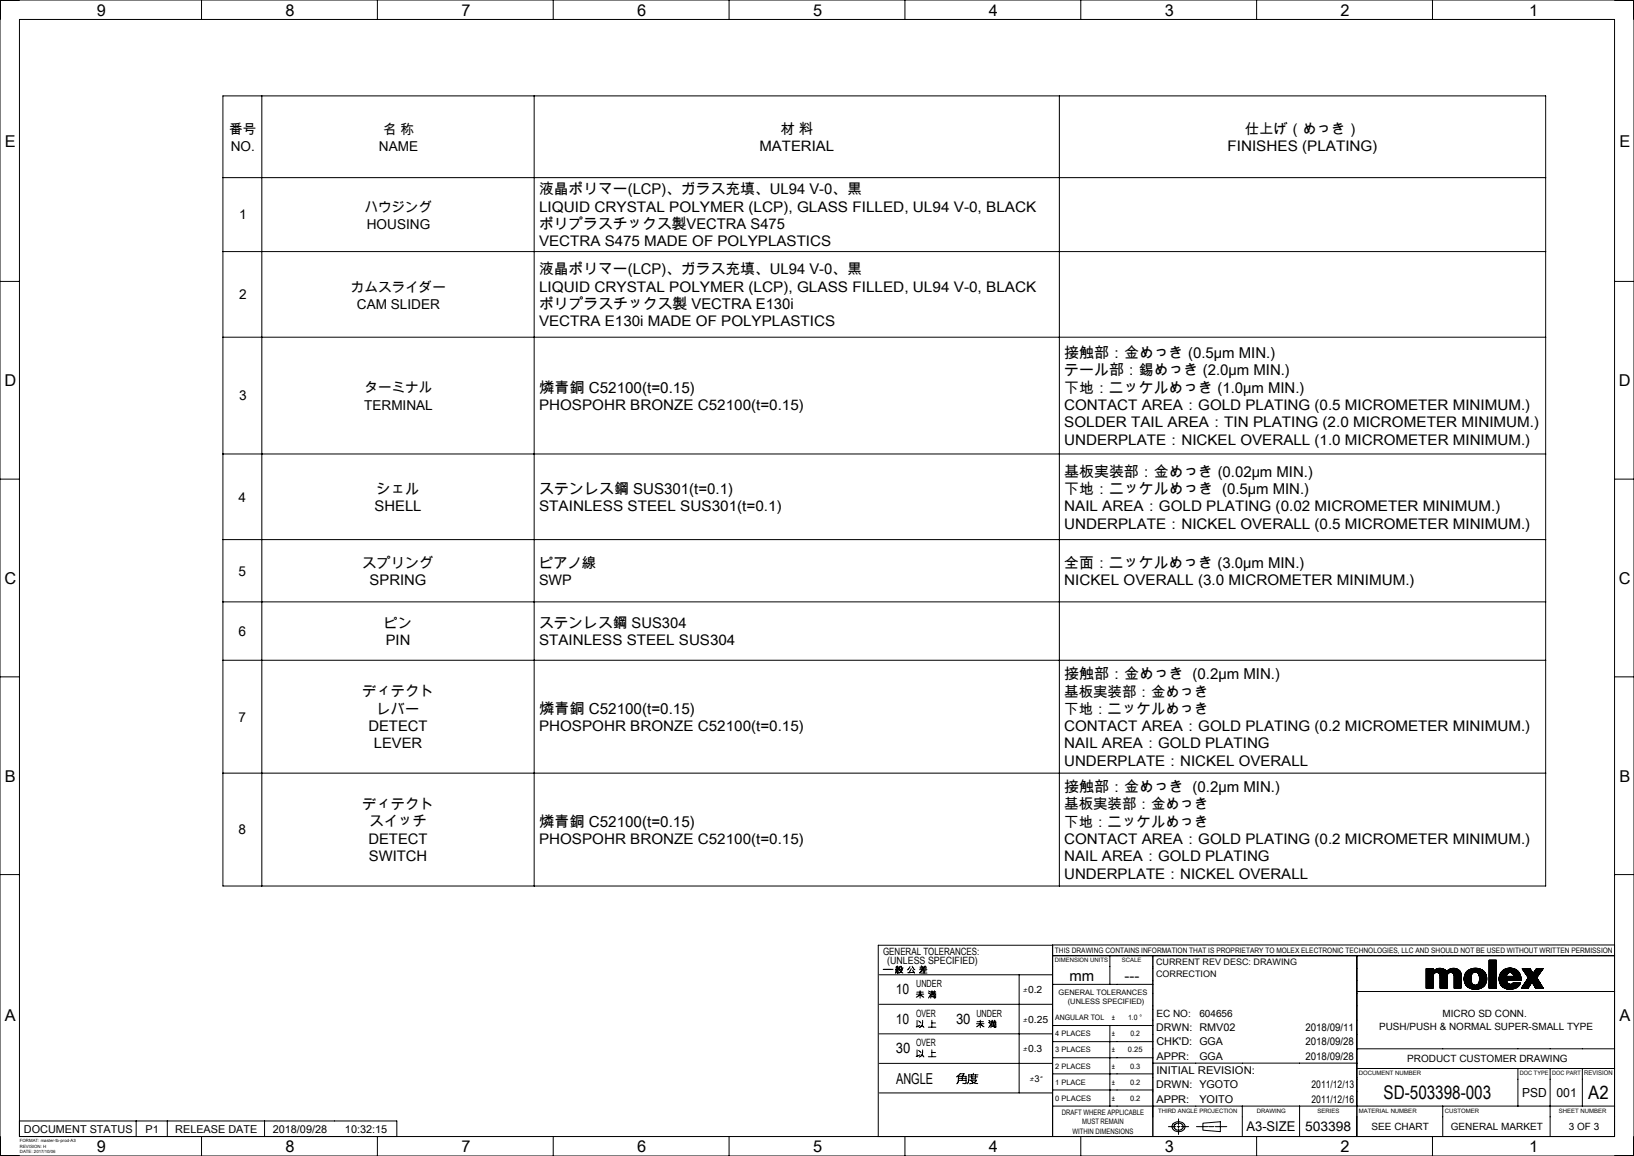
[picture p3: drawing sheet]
<svg xmlns="http://www.w3.org/2000/svg" width="420mm" height="297mm" viewBox="0 0 420 297" stroke-linecap="round" stroke-linejoin="round" font-family="sans-serif">
<g fill="none" stroke="#000" stroke-width=".26">
<path d="M0 0h420v297h-420zM51.8 0v5M97 0v5M142.2 0v5M187.4 0v5M232.6 0v5M277.8 0v5M323 0v5M368.2 0v5M5 5h410v287h-410zM57.3 24.6h340v203h-340zM67.3 24.6v203"/>
<path d="M137.3 24.6v203M272.3 24.6v203M57.3 45.6h340M0 72.3h5M57.3 64.6h340M415 72.3h5M57.3 86.6h340M57.3 116.6h340M0 123.1h5M57.3 138.6h340M415 123.1h5M57.3 154.6h340"/>
<path d="M0 173.9h5M57.3 169.6h340M415 173.9h5M57.3 198.6h340M0 224.7h5M415 224.7h5M226 250.4h44.6M226 258h44.6M227 249.1h2M230.5 249.9h.4v-1.5h-.6l-.1 1.7M230.5 248.6l.2 .4M230.6 249.1l-.4 .1"/>
<path d="M230.6 249.1v.6M230.6 248.1l-.1 .3M231 249l-.4 .1M231.1 249.1h.8l-.2 .4-.6 .5M231.2 249.1l.2 .4 .7 .5M232.1 248.6l-.3 .3-.1-.6h-.4l-.2 .6M233.3 249.9h.3M233.9 248.3l-.7 .9M234.2 248.9l-.6 1M234.5 248.2l.7 1M234.6 249.3l.3 .5M234.9 249.8l.1 .2"/>
<path d="M234.9 249.8l-1.3 .1M235.5 256.2l1-.8 .9 .8M235.5 255.4h1.9M235.7 254.9h1.6M236.3 249.1h2M236.4 248.5h1.8M236.5 254.5v1.9M236.5 248.8h1.6M236.6 250h1.7M236.8 248.1l.3 .4M236.8 249.4h1.3M236.8 249.4l-.5 .6"/>
<path d="M237 249.1l-.2 .3M237.3 248.5v.6M237.5 249.4v.6M237.8 248.1l-.2 .4M238.6 255.1l.4 .2M238.7 254.6l.3 .3M239.1 255.7l-.5 .7M239.2 255.1h1.4M239.2 254.8h1.3M239.5 255.7v.4h.7v-.4M239.6 254.5v.6M239.9 255.1v1"/>
<path d="M240 256.3h.5v-.8h-1.3v.9M240.2 254.5v.6M262 250.4v30.4M270.6 245.5h144.4M270.6 252.9h25.7M270.6 242.9h-44.9v49.1M285.3 245.5v7.4M296.3 245.5v46.5M348.8 254.7h66.2M348.8 245.5v46.5M366.6 248.9h1.8M366.6 250.3l1.4-1.4-1.4 1.4"/>
<path d="M366.6 248.9v5M366.6 248.9h.1M366.7 248.9l-.1 .1M366.8 248.9l-.2 .2M366.9 248.9l-.3 .3M367 248.9l-.4 .4M367.1 248.9l-.5 .5M367.3 248.9l-.7 .7M367.4 248.9l-.8 .8M367.5 248.9l-.9 .9M367.6 248.9l-1 1M367.7 248.9l-1.1 1.1"/>
<path d="M367.8 248.9l-1.2 1.2M367.9 248.9l-1.3 1.3M368.2 248.9l-1.6 1.6M368.3 248.9l-1.7 1.7M368.4 253.5l-.4 .4M368.4 253.4l-.5 .5M368.4 253.3l-.6 .6M368.4 253.2l-.8 .7M368.4 253.1l-.8 .8M368.4 253l-.9 .9M368.4 252.9l-1 1M368.4 252.8l-1.1 1.1"/>
<path d="M368.4 252.7l-1.2 1.2M368.4 252.6l-1.3 1.3M368.4 252.4l-1.5 1.5M368.4 252.3l-1.6 1.6M368.4 252.2l-1.7 1.7M368.4 252.1l-1.8 1.8M368.4 252l-1.8 1.8M368.4 251.9l-1.8 1.9M368.4 251.8l-1.8 1.8M368.4 251.7l-1.8 1.9M368.4 251.7l-1.8 1.8M368.4 251.5l-1.8 1.9"/>
<path d="M368.4 251.5l-1.8 1.8M368.4 251.4l-1.8 1.8M368.4 251.3l-1.8 1.8M368.4 251.2l-1.8 1.8M368.4 251.1l-1.8 1.8M368.4 251l-1.8 1.8M368.4 250.9l-1.8 1.8M368.4 250.8l-1.8 1.8M368.4 253.8l-.1 .1M368.4 253.7l-.2 .2M368.4 253.6l-.3 .3M368.4 250.7l-1.8 1.9"/>
<path d="M368.4 249.6l-1.8 1.8M368.4 249.4l-1.8 1.9M368.4 249.4l-1.8 1.8M368.4 249.3l-1.8 1.8M368.4 249.2l-1.8 1.8M368.4 249.1l-1.8 1.8M368.4 249l-1.8 1.8M368.4 248.9l-1.8 1.9M368.4 248.9v.7M368.4 250.6l-1.8 1.8M368.4 250.5l-1.8 1.9M368.5 250.4l-1.9 1.9"/>
<path d="M369 249.1l-2.4 2.4M369.1 249l-2.5 2.5M369.3 248.9l-2.7 2.8M369.4 248.9l-2.8 2.8M369.6 248.8l-3 3M369.7 248.8l-3.1 3.1M369.8 250l1.1-1.1-1.1 1.1M369.8 248.8l-3.2 3.2M369.9 248.8l-3.3 3.3M370 250.2l1.2-1.2-1.2 1.2M370 248.8l-3.4 3.4M370.1 250.3l1.2-1.2-1.2 1.2"/>
<path d="M370.1 248.8l-1.2 1.1M370.2 250.7a.89 .89 0 0 0-.9-.9 .89 .89 0 0 0-.9 .9v3.2h-1.8M370.2 251.1l1.6-1.6-1.6 1.7M370.2 250.9l1.5-1.5-1.5 1.5M370.2 250.7v3.2M370.2 248.8l-1.2 1.1M370.2 248.8l-1 1M370.3 248.8l-1.1 1M370.4 248.8l-1 1M370.5 248.8l-1.1 1M370.6 248.8l-1.1 1.1M370.7 248.8l-1.1 1.1"/>
<path d="M370.7 248.9l-1.1 1M370.8 248.9l-1.1 1M371 249l-1.1 1.1M371.1 249l-1.2 1.1M371.4 249.1l-1.3 1.4 1.3-1.3M371.5 249.2l-1.3 1.3M371.5 249.2l-1.3 1.4M371.6 249.3l-1.4 1.4M371.6 249.3l-1.4 1.5M371.7 249.4l-1.5 1.7M372 250.7a.89 .89 0 0 1 .9-.9 .89 .89 0 0 1 .9 .9v3.2M372 253.9h.1"/>
<path d="M372 253.8l-.1 .1M372 253.7l-.2 .2M372 253.6l-.3 .3M372 253.5l-.4 .4M372 253.4l-.5 .5M372 253.3l-.6 .6M372 253.2l-.7 .7M372 253.1l-.8 .8M372 253l-.9 .9M372 252.8l-1.1 1.1M372 252.7l-1.2 1.2M372 252.5l-1.4 1.4"/>
<path d="M372 252.4l-1.5 1.5M372 252.3l-1.6 1.6M372 252.2l-1.7 1.7M372 252.1l-1.8 1.8M372 252l-1.8 1.9M372 251.9l-1.8 1.9M372 251.8l-1.8 1.9M372 251.8l-1.8 1.8M372 251.6l-1.8 1.9M372 251.6l-1.8 1.8M372 251.5l-1.8 1.8M372 251.4l-1.8 1.8"/>
<path d="M372 251.3l-1.8 1.9M372 251.2l-1.8 1.8M372 251.1l-1.8 1.9M372 251l-1.8 1.9M372 250.9l-1.8 1.9M372 250.9l-1.8 1.8M372 250.7l-1.8 1.9M372 250.7v3.2h-1.8M372 250.7l-1.8 1.8M372 250.5l-1.8 1.9M372 250.5l-1.8 1.8M372.2 250.2l-2 2.1"/>
<path d="M372.3 249.2l-2.1 2.1M372.6 249l-2.4 2.4M372.7 249l-2.5 2.5M372.9 248.9l-2.7 2.7M373 248.9l-2.8 2.8M373.1 248.8l-2.9 3M373.2 248.8l-3 3M373.3 248.8l-3.1 3.2M373.5 248.8l-3.3 3.3M373.7 248.8l-1.3 1.2M373.7 250.4l1.2-1.2-1.2 1.2M373.7 248.8l-1.1 1.1"/>
<path d="M373.8 250.6l1.3-1.2-1.3 1.3M373.8 253.8l1.7-1.7-1.7 1.8M373.8 253l1.7-1.7-1.7 1.8M373.8 252.1l1.7-1.7-1.7 1.8M373.8 250.9l1.4-1.4-1.4 1.5M373.8 248.8l-1.1 1.1M373.9 248.8l-1.1 1M374 248.8l-1.1 1M374 248.8l-.9 1.1 1-1.1M374.2 248.9l-1 1M374.3 248.9l-1.1 1M374.3 248.9l-1 1"/>
<path d="M374.4 248.9l-1.1 1M374.4 248.9l-1 1.1M374.5 249l-1.1 1M374.6 249l-1.1 1.1M374.6 253.9l.9-.9-.8 .9M374.7 249l-1.1 1.1M374.7 249.1l-1.1 1.1M374.8 249.1l-1.2 1.1M374.8 249.1l-1.1 1.2M375 249.2l-1.3 1.3M375 249.3l-1.2 1.2M375.2 249.4a2.3 2.3 0 0 0-3.3 .2 2.3 2.3 0 0 0-3.5 0"/>
<path d="M375.2 249.4l.3 .8M375.2 249.4l-1.4 1.4M375.3 249.5l-1.5 1.6M375.3 249.6l-1.5 1.6M375.4 249.6l-1.6 1.7M375.4 249.7l-1.6 1.6M375.4 249.8l-1.6 1.7M375.4 253.9h.1M375.5 249.8l-1.7 1.7M375.5 249.9l-1.7 1.7M375.5 250l-1.7 1.7M375.5 250l-1.7 1.8"/>
<path d="M375.5 250.1l-1.7 1.8M375.5 253.7l-.1 .2 .1-.2M375.5 253.6l-.3 .3M375.5 253.5l-.4 .4M375.5 253.4l-.5 .5M375.5 253.3l-.5 .6M375.5 253.2l-.7 .7M375.5 253.1l-.7 .8M375.5 252.8l-1 1.1M375.5 252.8l-1.1 1.1M375.5 252.7l-1.2 1.2M375.5 252.6l-1.3 1.3"/>
<path d="M375.5 252.5l-1.4 1.4M375.5 252.4l-1.4 1.5M375.5 252.3l-1.6 1.6M375.5 252.2l-1.6 1.7M375.5 251.9l-1.7 1.8M375.5 251.9l-1.7 1.7M375.5 251.8l-1.7 1.8M375.5 251.6l-1.7 1.8M375.5 251.6l-1.7 1.7M375.5 251.5l-1.7 1.8M375.5 251.4l-1.7 1.7M375.5 251.1l-1.7 1.8"/>
<path d="M375.5 251l-1.7 1.8M375.5 250.9l-1.7 1.8M375.5 250.9l-1.7 1.7M375.5 250.7l-1.7 1.8M375.5 250.7l-1.7 1.7M375.5 250.6l-1.7 1.8M375.5 250.5l-1.7 1.7M375.5 250.2l-1.7 1.8M375.5 250.2v3.7h-1.7M376.6 252.8l1.5-1.4-1.5 1.4M376.9 253.3l1.3-1.2-1.2 1.2M377.4 249.3l-.7 .7"/>
<path d="M377.5 249.2l-.8 .9M377.8 249.1l-1.2 1.2M377.9 249l-1.4 1.4M378.1 251.5l-1.4 1.4M378.1 249l-1.6 1.6M378.1 251.5l-1.4 1.5M378.1 251.6l-1.3 1.5 1.3-1.3M378.1 251.2l-1.5 1.5M378.1 251.8l-1.3 1.3M378.1 251.1l-1.5 1.5M378.1 251.9l-1.2 1.3M378.1 251l-1.6 1.6"/>
<path d="M378.1 252l-1.2 1.2M378.1 250.9l-1.6 1.6M378.2 250.7l-1.7 1.8M378.2 248.9l-1.8 1.8M378.2 252.2l-1.2 1.2M378.2 252.3l-1.1 1.1M378.2 252.3l-1.1 1.2M378.2 252.4l-1.1 1.1M378.3 250.5l-1.8 1.9 1.7-1.8M378.3 252.5l-1.1 1M378.3 252.5a.98 .98 0 0 0 .9 .6 .98 .98 0 0 0 .9-.6M378.3 252.5l-1.1 1.1"/>
<path d="M378.3 252.6l-1 1M378.3 248.9l-1.9 1.9M378.3 252.6l-.9 1M378.4 252.8l-.9 .9M378.5 252.8l-1 .9M378.5 248.8l-2.1 2.2M378.5 252.9l-.9 .9M378.6 252.9l-.9 .9M378.6 248.8l-2.2 2.2M378.6 253l-.9 .8M378.7 253l-.9 .9M378.7 254.1l3.4-3.3-3.3 3.4"/>
<path d="M378.7 248.8l-2.4 2.4M378.8 253l-.9 .9M378.8 248.8l-2.5 2.4M378.9 253.1l-.9 .8M378.9 253.1l-.9 .9M378.9 248.8l-2.6 2.6M379 248.8l-2.7 2.6M379 253.1l-.9 .9M379.1 253.1l-.9 .9M379.1 249.8l.9-1-1.1 1M379.1 248.8l-2.8 2.8M379.2 253.1l-1 .9"/>
<path d="M379.2 248.8l-2.9 2.8M379.3 248.8l-3 2.9M379.3 253.1l-1 1M379.4 248.8l-3.1 3M379.5 248.8l-3.1 3.1M379.5 253.1l-1 1 .9-1M379.6 248.8l-3.2 3.2M379.6 253l-1 1.1M379.7 248.8l-3.3 3.3M379.8 248.8l-3.4 3.4 1.9-1.8M379.8 248.8l-1 1M380.1 248.9l-1 .9"/>
<path d="M380.1 250.4a1.1 1.1 0 0 0-1.4-.5 1.1 1.1 0 0 0-.6 1.3l.2 1.3M380.1 250.4l.2 .8-.2 1.3M380.1 248.9l-.8 .9M380.2 250.7l1.2-1.2-1.2 1.2M380.2 248.9l-.9 .9M380.2 250.9l1.3-1.3-1.2 1.4M380.3 248.9l-.9 .9M380.4 248.9l-.9 .9M380.4 249l-.8 .8 .9-.8M380.5 249l-.8 .9M380.6 249l-.9 .9M380.7 249.1l-.9 .9"/>
<path d="M380.8 249.1l-1 .9M380.8 249.1l-.9 1M380.9 249.2l-1 .9M380.9 249.2l-.9 1M381 249.2l-1 1M381.1 249.3l-1 1M381.1 249.3a2.97 2.97 0 0 0-4.8 2.2l.4 1.4 .6 .7M381.1 249.3l.7 .7M381.2 249.3l-1.1 1.1M381.2 249.4l-1.1 1M381.3 249.4l-1.1 1.2 1.1-1.2M381.4 249.6l-1.2 1.2"/>
<path d="M381.5 253.3l-.1 .1M381.6 249.7l-1.3 1.3M381.6 249.7l-1.3 1.4M381.7 249.8l-1.4 1.4M381.7 249.8l-1.4 1.5 1.4-1.4M381.8 250l-1.5 1.5M381.8 250a2.79 2.79 0 0 1-.3 3.3 2.79 2.79 0 0 1-3.1 .8l-1.1-.5M381.8 252.9l-.8 .8M381.8 250.1l-1.5 1.6M381.9 250.2l-1.6 1.5M381.9 252.8l-1 1M381.9 250.2l-1.6 1.7"/>
<path d="M381.9 250.3l-1.6 1.6M381.9 250.3l-1.7 1.8M381.9 252.6l-1.3 1.3M382 250.4l-1.8 1.8M382 252.5l-1.5 1.4M382 250.5l-1.8 1.8M382 250.5l-1.9 2M382 250.6l-1.9 2M382 252.3l-1.7 1.7M382 250.7l-3.4 3.4M382.1 252.2l-1.9 1.8M382.1 252.1l-2 2"/>
<path d="M382.1 250.9l-3.2 3.3M382.1 252l-2.1 2.1M382.1 251l-3.2 3.2M382.1 251.1l-3.1 3.1M382.1 251.9l-2.2 2.2M382.1 251.1l-3 3.1M382.1 251.8l-2.3 2.3M382.1 251.2l-2.9 3M382.1 251.7l-2.5 2.5M382.1 251.3l-2.8 2.9M382.2 251.6l-2.6 2.6M382.2 251.5l-2.8 2.7"/>
<path d="M382.2 251.4l-2.8 2.8M382.8 251.7l1.8-1.8-1.8 1.9M382.8 248.1l1.4-1.4-1.4 1.5M382.8 247.2l.5-.5-.5 .6M382.8 246.7h1.8M382.8 246.7v7.2h1.8v-7.2M382.8 246.7h.1M382.9 246.7l-.1 .1M383 246.7l-.2 .2M383 246.7l-.2 .3M383.2 246.7l-.4 .4M383.5 246.7l-.7 .7"/>
<path d="M383.5 246.7l-.7 .8M383.6 246.7l-.8 .9M383.7 246.7l-.9 .9M383.8 246.7l-1 1.1M383.9 246.7l-1.1 1.1M384 246.7l-1.2 1.2M384.1 246.7l-1.3 1.3M384.4 246.7l-1.6 1.6M384.5 246.7l-1.7 1.8M384.6 251l-1.8 1.8M384.6 250.9l-1.8 1.8M384.6 250.8l-1.8 1.9"/>
<path d="M384.6 250.7l-1.8 1.8M384.6 250.6l-1.8 1.9M384.6 250.5l-1.8 1.9M384.6 250.4l-1.8 1.9M384.6 250.3l-1.8 1.9M384.6 250.2l-1.8 1.9M384.6 250.1l-1.8 1.9M384.6 250.1l-1.8 1.8M384.6 249.8l-1.8 1.8M384.6 249.7l-1.8 1.8M384.6 249.6l-1.8 1.9M384.6 249.5l-1.8 1.8"/>
<path d="M384.6 249.4l-1.8 1.9M384.6 249.3l-1.8 1.9M384.6 249.2l-1.8 1.9M384.6 249.2l-1.8 1.8M384.6 249l-1.8 1.9M384.6 249l-1.8 1.8M384.6 248.9l-1.8 1.8M384.6 248.8l-1.8 1.8M384.6 248.7l-1.8 1.9M384.6 248.6l-1.8 1.8M384.6 248.5l-1.8 1.9M384.6 248.4l-1.8 1.9"/>
<path d="M384.6 248.3l-1.8 1.9M384.6 248.3l-1.8 1.8M384.6 248.1l-1.8 1.9M384.6 248.1l-1.8 1.8M384.6 248l-1.8 1.8M384.6 247.8l-1.8 1.9M384.6 247.8l-1.8 1.8M384.6 247.7l-1.8 1.8M384.6 247.6l-1.8 1.8M384.6 247.5l-1.8 1.9M384.6 247.4l-1.8 1.8M384.6 247.3l-1.8 1.9"/>
<path d="M384.6 247.2l-1.8 1.9M384.6 247.1l-1.8 1.9M384.6 247.1l-1.8 1.8M384.6 246.9l-1.8 1.9M384.6 246.9l-1.8 1.8M384.6 246.8l-1.8 1.8M384.6 246.7l-1.8 1.8M384.6 253.8l-.1 .1M384.6 253.7l-.2 .2M384.6 253.6l-.3 .3M384.6 253.5l-.4 .4M384.6 253.4l-.5 .5"/>
<path d="M384.6 253.3l-.5 .6M384.6 253.2l-.7 .7M384.6 253.1l-.8 .8M384.6 253l-.9 .9M384.6 252.9l-1 1M384.6 252.8l-1.1 1.1M384.6 252.7l-1.2 1.2M384.6 252.6l-1.3 1.3M384.6 252.4l-1.5 1.5M384.6 252.3l-1.6 1.6M384.6 252.2l-1.7 1.7M384.6 252l-1.8 1.9 1.8-1.9"/>
<path d="M384.6 251.9l-1.8 1.8M384.6 251.8l-1.8 1.8M384.6 251.7l-1.8 1.9M384.6 251.6l-1.8 1.8M384.6 251.5l-1.8 1.9M384.6 251.4l-1.8 1.9M384.6 251.3l-1.8 1.9M384.6 251.3l-1.8 1.8M384.6 251.1l-1.8 1.9M384.6 251.1l-1.8 1.8M385.3 251.8l.4 1.1M385.3 251.2v.6"/>
<path d="M385.7 252.9a3.3 3.3 0 0 0 4.1 .9M385.8 253.1l2.4-2.2-2.3 2.3M386.4 249.2l-.6 .6M386.7 249l-1.1 1.1M386.9 249l-1.3 1.3M387.1 248.9l-1.6 1.6M387.3 250.7l-1.8 1.8M387.3 250.9a.9 .9 0 0 1 .9-1 .9 .9 0 0 1 .8 1M387.3 250.9h1.7M387.3 250.8l-1.8 1.8M387.3 252l-1.3 1.3M387.3 252.1l-1.3 1.2"/>
<path d="M387.3 250.5l-1.8 1.9M387.3 252.1l-1.2 1.3M387.3 248.8l-1.9 1.9M387.3 250.4l-1.9 1.9M387.3 252.2l-1.2 1.3 1.2-1.2M387.4 252.4l-1.2 1.1M387.4 250.9l-1.8 1.8M387.4 248.8l-2 2M387.4 252.5l-1.1 1.1M387.5 252.5l-1.2 1.1M387.5 252.6l-1.1 1.1M387.5 248.8l-2.1 2.2"/>
<path d="M387.6 250.9l-2 1.9M387.6 252.6l-1.1 1.1M387.6 248.8l-2.2 2.2M387.6 252.7l-1.1 1M387.7 252.7l-1.1 1.1M387.7 250.9l-2 2 2.1-2M387.8 252.8l-1.2 1M387.8 248.7l-2.5 2.5M387.8 252.8l-1.1 1.1M387.8 249.9l1.1-1.1-3.5 3.5M387.9 252.8l-1.1 1.1M387.9 250.9l-2.1 2.1"/>
<path d="M387.9 248.7l-2.6 2.7M388 250.9l-2.2 2.2M388 252.9l-1.1 1M388 248.7l-2.7 2.7M388.1 252.9l-1.1 1.1M388.1 248.7l-2.8 2.9 2.9-2.9M388.2 252.9l-1.2 1.1M388.2 252.9l-1.1 1.1M388.3 250.9l-2.4 2.4 2.4-2.4M388.3 248.7l-3 3M388.3 252.9l-1.2 1.1M388.4 248.7l-3.1 3.1"/>
<path d="M388.4 252.9l-1.2 1.2M388.5 250.9l-1.1 1M388.5 248.7l-3.2 3.2M388.5 250.9l-1 1M388.5 248.8l-3.2 3.1M388.6 252.8l-1.3 1.3M388.6 248.8l-3.2 3.2M388.6 250.9l-1.1 1M388.7 248.8l-3.3 3.3M388.7 251.9l1.9-1.8-1.9 1.8M388.7 250l1.1-.8-1 1M388.7 250.9l-1 1"/>
<path d="M388.7 254.1l1.7-1.7-1.8 1.7M388.7 252.7l-1.3 1.4M388.8 248.8l-3.4 3.4M388.8 250.9l-1.1 1M388.9 251.9l1.7-1.7-1.7 1.7M388.9 250.9l-1.1 1M389 250.9l-1.1 1M389 248.9l-1.1 1M389 250.5l1.1-1-1.1 1.1M389 252.4l-.1 .2M389 248.9a2.76 2.76 0 0 0-3.7 2.3M389 248.9a2.89 2.89 0 0 1 2 3h-3.7a.92 .92 0 0 0 .6 .9 .92 .92 0 0 0 1.1-.4h1.9"/>
<path d="M389.1 248.9l-1 1M389.1 252.4l-1.7 1.7M389.2 248.9l-1.1 1M389.2 248.9l-.9 1M389.2 252.4l-1.7 1.7M389.3 248.9l-1 1M389.3 252.4l-1.7 1.7M389.3 249l-.9 .9M389.4 252.4l-1.7 1.7M389.4 249l-1 .9M389.5 249l-1 .9M389.5 252.4l-1.7 1.7"/>
<path d="M389.5 249.1l-.9 .9M389.6 252.4l-1.7 1.7M389.6 249.1l-.9 .9M389.7 252.4l-1.8 1.7M389.7 252.4l-1.7 1.7M389.8 251.9l1.1-1.1-1.1 1.1M389.9 252.4l-1.8 1.7M389.9 249.3l-1 .9M389.9 249.3l-1 1M389.9 252.4l-1.7 1.7M390 249.3l-1 1.1M390 249.4l-1 1"/>
<path d="M390 252.4l-1.7 1.7M390.1 249.4l-1.1 1.1M390.2 252.4l-1.8 1.7M390.2 249.5l-1.1 1.2M390.2 249.6l-1.1 1.2M390.2 252.4l-1.7 1.7M390.3 249.6l-2.3 2.3M390.3 249.7l-2.2 2.2M390.4 249.7l-2.2 2.2M390.4 249.8l-2.1 2.1M390.4 249.8l-2 2.1M390.5 249.9l-2 2"/>
<path d="M390.5 249.9l-1.9 2M390.5 252.4l-1.7 1.7M390.6 252.4l-1.6 1.7M390.6 253l-.7 .7M390.7 250.3l-1.7 1.6M390.7 250.3l-1.6 1.6M390.7 252.4l-1.7 1.6M390.7 252.9l-.9 .9M390.7 250.4l-1.5 1.5M390.7 250.4l-1.4 1.5M390.8 252.4l-1.6 1.6M390.8 250.5l-1.4 1.4"/>
<path d="M390.8 252.7l-1.2 1.2M390.8 250.6l-1.3 1.3M390.8 252.6l-1.3 1.3M390.8 252.4l-1.5 1.6M390.8 250.6l-1.2 1.3M390.8 250.7l-1.2 1.2M390.9 252.4l-.5 1-.6 .4M390.9 250.9l-1 1M390.9 251l-.9 .9M390.9 251.1l-.8 .8M390.9 251.1l-.7 .8M391 251.2l-.7 .7"/>
<path d="M391 251.3l-.6 .6M391 251.4l-.5 .5M391 251.5l-.3 .4M391 251.7l-.2 .2M391 251.8v.1M391.3 248.9h.1M391.5 248.9l-.1 .1 .1-.1M391.6 248.9l-.2 .2M391.8 248.9l-.3 .3M391.9 248.9l-.4 .3M392 248.9l-.4 .4M392.2 248.9l-.6 .5"/>
<path d="M392.2 248.9l-.5 .6M392.3 248.9l-.6 .6M392.4 248.9l-.7 .7M392.5 248.9l-.7 .8 .8-.8M392.7 250.9l1.1-1.1-1.1 1.2M392.7 248.9l-.8 .8M392.8 248.9l-.9 .9M392.8 253.9l1-1.6 .9 1.6M392.8 253.8v.1M392.8 251.2l-1.8 2.7h1.8M392.9 248.9l-1 .9M392.9 253.7l-.2 .2"/>
<path d="M392.9 248.9l-1 1M393 253.5l-.3 .4M393.1 248.9l-1.1 1.1M393.2 253.2l-.6 .7M393.2 248.9l-1.1 1.2M393.3 248.9h-2l1.5 2.3M393.3 248.9l.7 1.2M393.3 248.9l-1.2 1.2M393.3 248.9l-1.2 1.3M393.3 253.1l-.8 .8M393.4 249l-1.2 1.2M393.4 249l-1.1 1.4"/>
<path d="M393.5 249.2l-1.2 1.3M393.5 252.7l-1.1 1.2M393.5 249.3l-1.1 1.2M393.6 249.3l-1.2 1.3M393.6 252.6l-1.3 1.3M393.6 249.4l-1.2 1.2M393.6 249.5l-1.1 1.2 1.2-1.2M393.7 249.6l-1.1 1.2M393.8 249.7l-1.2 1.2M393.9 249.9l-1.2 1.1M393.9 252.5l1.2-1.2-1.2 1.3M393.9 249.9l-1.1 1.2"/>
<path d="M394 250l-1.2 1.1M394 250l-1.2 1.2M394 250.1l-1.3 1.3M394.7 253.9h2M394.8 253.9l1.2-1.2-1.2 1.2M394.9 248.9v.1M395 248.9l-.3 .3M395 251.2l1.7 2.7M395 251.2l-1.2 1.2M395 251.2l-1.1 1.2M395 248.9l-.4 .5M395.1 251.4l-1.1 1.2"/>
<path d="M395.2 248.9l-.9 .8M395.2 251.4l-1.2 1.3M395.2 251.5l-1.2 1.2M395.2 248.9l-1 1M395.2 251.6l-1.1 1.2 1.2-1.2M395.3 250.8l-3.1 3.1M395.3 251.7l-1.2 1.2M395.3 253.9l.9-.8-.8 .8M395.3 248.9l-2.8 2.8M395.3 251.7l-1.1 1.2M395.4 251.8l-1.2 1.2M395.4 248.9l-3 3"/>
<path d="M395.4 251.9l-1.2 1.1M395.4 250.6l-3.3 3.3M395.4 251.9l-1.1 1.2M395.5 252l-1.2 1.2M395.5 248.9l-3.4 3.4M395.6 252.1l-1.2 1.2M395.6 248.9l-3.6 3.6M395.6 252.2l-1.2 1.1M395.6 252.2l-1.1 1.2M395.7 252.3l-1.2 1.2M395.7 248.9l-3.9 3.9M395.7 252.4l-1.2 1.2"/>
<path d="M395.8 252.4l-1.2 1.2M395.8 248.9l-4.2 4.1M395.8 252.5l-1.2 1.2M395.8 252.5l-1.1 1.3M395.9 250l-3.9 3.9 3.7-3.7M395.9 252.6l-1.2 1.2M395.9 248.9l-4.5 4.5M395.9 252.6l-1.2 1.3M395.9 248.9l-4.6 4.6M396 252.8l-1.1 1.1M396 253.9l.4-.4-.3 .4M396 252.9l-1 1"/>
<path d="M396.1 248.9l-5 5M396.1 252.9l-1 1M396.1 253l-.9 .9M396.1 248.9l-4.9 5 5-5M396.1 249.6l-4.3 4.3M396.2 253.9l.3-.3-.2 .3M396.2 253.2l-.7 .7M396.3 249.4l-4.5 4.5M396.3 253.3l-.6 .6M396.4 253.4l-.6 .5M396.4 248.9l-5.1 5M396.4 253.4l-.5 .5"/>
<path d="M396.4 248.9l-5 5M396.5 248.9l-5 5M396.6 249l-4.9 4.9M396.6 253.7l-.2 .2M396.6 248.9l-5 5M396.6 253.8l-.1 .1M396.6 253.8v.1M396.6 248.9h-1.7l-.9 1.2M396.6 248.9l-1.6 2.3M396.6 253.9h.1M415 242.8h-144.4v49.2M226 273.2h44.6"/>
<path d="M226 265.6h44.6M235.7 262.2v1.6M235.7 269.7v1.7M235.7 271.4h-.2M235.7 263.8h-.2M236.1 262.3l.6 .5M236.1 269.9l.6 .5M236.5 263.4l-.8 .4M236.5 271l-.8 .4M237 263.5l.5 .5M237 263.5l-.7 .5M237 271l-.7 .6"/>
<path d="M237 271l.5 .6M237.1 262.2l-.1 1.3M237.1 269.7l-.1 1.3M238.6 271.5h2M238.6 263.9h2M239.5 262.1v1.8M239.5 269.7v1.8M239.5 270.4h1M239.5 262.8h1M245.8 276.7l1-.8h1l-.5 .6v1.1M246.3 277.6h2M246.3 277h2"/>
<path d="M247.4 278.3l.9 .1v-1.9h-2a2.01 2.01 0 0 1-.2 1.9l-.2 .1M249.2 277.5h1.8l-.6 .6-1.2 .4M249.2 276.7h2.1M249.6 277.5l.6 .6 1.1 .3M249.8 276.1v1.1h1v-1.1M250.2 275.7v.4M251 263.8l1-.8 .9 .8M251 263h1.9M251.1 262.5h1.7M251.4 276.1h-2.4v1.2l-.3 1.2M252 262.1v1.9M254.1 262.7l.3 .2"/>
<path d="M254.2 262.2l.3 .2M254.5 263.3l-.4 .7M254.6 262.7h1.4M254.7 262.4h1.3M255 263.3v.4h.7v-.4M255 262.1v.6M255.4 262.7v1M255.5 263.9h.4l.1-.9h-1.3v1M255.7 262.1v.6M270.6 263.5h25.7M270.6 267.6h25.7M270.6 271.8h25.7"/>
<path d="M270.6 275.9h25.7M285.3 263.5v20.7M296.3 273.1h52.5M348.8 269.5h66.2M348.8 274.5h66.2M390.2 274.5v9.7M398.4 274.5v17.5M406.7 274.5v9.7M5 288h97v4M35 288v4M43 288v4M51.8 292v5"/>
<path d="M68 288v4M97 292v5M142.2 292v5M187.4 292v5M226 280.8h44.6M232.6 292v5M270.6 284.2h144.4M270.6 280h25.7M277.8 292v5M300.3 289.5h1.9M301.5 288.7l1-.5 1.4 .2 .7 .7v.7a1.74 1.74 0 0 1-1.4 .9h-.5a1.87 1.87 0 0 1-1.4-.9v-.7zM302 288.9l.7-.3 .9 .1 .5 .5v.6l-.6 .5h-1.2l-.6-.6z"/>
<path d="M302.6 289.5h.7M302.9 287.5v1.5M302.9 289.2v.5M302.9 290v1.5M303.6 289.5h1.9M307.5 289.5h3M309.2 288.6l4.5-.4v2.5l-4.5-.3zM310.7 289.5h1.3M312.4 289.5h2.9M319.3 284.2v7.8M323 292v5M334 284.2v7.8"/>
<path d="M368.2 292v5M370.8 284.2v7.8"/>
</g>
<g font-size="4.8">
<text x="355.6" y="282.4">SD-503398-003</text>
<text x="408.2" y="282.3">A2</text>
</g>
<g font-size="4.2">
<text x="24.9" y="4">9</text>
<text x="73.4" y="4">8</text>
<text x="118.6" y="4">7</text>
<text x="163.8" y="4">6</text>
<text x="209" y="4">5</text>
<text x="254.2" y="4">4</text>
<text x="299.4" y="4">3</text>
<text x="344.6" y="4">2</text>
<text x="393.1" y="4">1</text>
<text x="1.3" y="37.7">E</text>
<text x="416.3" y="37.7">E</text>
<text x="1.1" y="99.2">D</text>
<text x="416.1" y="99.2">D</text>
<text x="1.1" y="150">C</text>
<text x="416.1" y="150">C</text>
<text x="1.3" y="200.8">B</text>
<text x="416.3" y="200.8">B</text>
<text x="1.3" y="262.3">A</text>
<text x="416.3" y="262.3">A</text>
<text x="24.9" y="296">9</text>
<text x="73.4" y="296">8</text>
<text x="118.6" y="296">7</text>
<text x="163.8" y="296">6</text>
<text x="209" y="296">5</text>
<text x="254.2" y="296">4</text>
<text x="299.4" y="296">3</text>
<text x="344.6" y="296">2</text>
<text x="393.1" y="296">1</text>
</g>
<g font-size="3.9">
<text x="138.5" y="100.9">燐青銅 C52100(t=0.15)</text>
<text x="138.5" y="126.9">ステンレス鋼 SUS301(t=0.1)</text>
<text x="273.5" y="174.5">接触部：金めっき (0.2μm MIN.)</text>
<text x="138.5" y="183.4">燐青銅 C52100(t=0.15)</text>
<text x="273.5" y="203.5">接触部：金めっき (0.2μm MIN.)</text>
<text x="138.5" y="212.4">燐青銅 C52100(t=0.15)</text>
<text x="274.9" y="252">mm</text>
<text x="289" y="252">---</text>
<text x="230.3" y="278.4">ANGLE</text>
</g>
<g font-size="3.8">
<text x="315.5" y="38.8">FINISHES (PLATING)</text>
<text x="138.5" y="50">液晶ポリマー(LCP)、ガラス充填、UL94 V-0、黒</text>
<text x="138.5" y="54.4">LIQUID CRYSTAL POLYMER (LCP), GLASS FILLED, UL94 V-0, BLACK</text>
<text x="138.5" y="58.8">ポリプラスチックス製VECTRA S475</text>
<text x="138.5" y="63.3">VECTRA S475 MADE OF POLYPLASTICS</text>
<text x="138.5" y="70.5">液晶ポリマー(LCP)、ガラス充填、UL94 V-0、黒</text>
<text x="138.5" y="74.9">LIQUID CRYSTAL POLYMER (LCP), GLASS FILLED, UL94 V-0, BLACK</text>
<text x="138.5" y="79.3">ポリプラスチックス製 VECTRA E130i</text>
<text x="138.5" y="83.8">VECTRA E130i MADE OF POLYPLASTICS</text>
<text x="273.5" y="92">接触部：金めっき (0.5μm MIN.)</text>
<text x="273.5" y="96.5">テール部：錫めっき (2.0μm MIN.)</text>
<text x="273.5" y="100.9">下地：ニッケルめっき (1.0μm MIN.)</text>
<text x="138.5" y="105.3">PHOSPOHR BRONZE C52100(t=0.15)</text>
<text x="273.5" y="105.4">CONTACT AREA：GOLD PLATING (0.5 MICROMETER MINIMUM.)</text>
<text x="273.5" y="109.8">SOLDER TAIL AREA：TIN PLATING (2.0 MICROMETER MINIMUM.)</text>
<text x="273.5" y="114.2">UNDERPLATE：NICKEL OVERALL (1.0 MICROMETER MINIMUM.)</text>
<text x="273.5" y="122.5">基板実装部：金めっき (0.02μm MIN.)</text>
<text x="96.3" y="131.2">SHELL</text>
<text x="138.5" y="131.3">STAINLESS STEEL SUS301(t=0.1)</text>
<text x="273.5" y="126.9">下地：ニッケルめっき (0.5μm MIN.)</text>
<text x="273.5" y="131.4">NAIL AREA：GOLD PLATING (0.02 MICROMETER MINIMUM.)</text>
<text x="273.5" y="135.8">UNDERPLATE：NICKEL OVERALL (0.5 MICROMETER MINIMUM.)</text>
<text x="273.5" y="145.8">全面：ニッケルめっき (3.0μm MIN.)</text>
<text x="95" y="150.4">SPRING</text>
<text x="273.5" y="150.3">NICKEL OVERALL (3.0 MICROMETER MINIMUM.)</text>
<text x="138.5" y="161.4">ステンレス鋼 SUS304</text>
<text x="138.5" y="165.8">STAINLESS STEEL SUS304</text>
<text x="94.7" y="187.8">DETECT</text>
<text x="138.5" y="187.8">PHOSPOHR BRONZE C52100(t=0.15)</text>
<text x="273.5" y="187.9">CONTACT AREA：GOLD PLATING (0.2 MICROMETER MINIMUM.)</text>
<text x="273.5" y="192.3">NAIL AREA：GOLD PLATING</text>
<text x="273.5" y="196.7">UNDERPLATE：NICKEL OVERALL</text>
<text x="94.7" y="216.8">DETECT</text>
<text x="94.8" y="221.2">SWITCH</text>
<text x="138.5" y="216.8">PHOSPOHR BRONZE C52100(t=0.15)</text>
<text x="273.5" y="216.9">CONTACT AREA：GOLD PLATING (0.2 MICROMETER MINIMUM.)</text>
<text x="273.5" y="221.3">NAIL AREA：GOLD PLATING</text>
<text x="273.5" y="225.7">UNDERPLATE：NICKEL OVERALL</text>
</g>
<g font-size="3.7">
<text x="200.6" y="34.4">材 料</text>
<text x="320" y="34.4">仕上げ（めっき）</text>
<text x="195.2" y="38.8">MATERIAL</text>
<text x="96.8" y="126.8">シェル</text>
<text x="93.1" y="145.9">スプリング</text>
<text x="138.5" y="145.9">ピアノ線</text>
<text x="138.5" y="150.3">SWP</text>
<text x="99.2" y="165.8">PIN</text>
<text x="93.1" y="178.9">ディテクト</text>
<text x="273.5" y="179">基板実装部：金めっき</text>
<text x="96.8" y="183.3">レバー</text>
<text x="273.5" y="183.4">下地：ニッケルめっき</text>
<text x="96.1" y="192.2">LEVER</text>
<text x="93.1" y="207.9">ディテクト</text>
<text x="273.5" y="208">基板実装部：金めっき</text>
<text x="95" y="212.3">スイッチ</text>
<text x="273.5" y="212.4">下地：ニッケルめっき</text>
<text x="230.2" y="255.4">10</text>
<text x="230.2" y="263">10</text>
<text x="245.7" y="263">30</text>
<text x="230.2" y="270.6">30</text>
</g>
<g font-size="3.6">
<text x="98.7" y="161.3">ピン</text>
<text x="226.7" y="250.4">一</text>
</g>
<g font-size="3.5">
<text x="58.9" y="34.4">番号</text>
<text x="98.4" y="34.4">名 称</text>
<text x="59.3" y="38.8">NO.</text>
<text x="97.4" y="38.8">NAME</text>
<text x="61.5" y="56.4">1</text>
<text x="93.7" y="54.4">ハウジング</text>
<text x="94.3" y="58.8">HOUSING</text>
<text x="61.5" y="76.9">2</text>
<text x="90.2" y="74.9">カムスライダー</text>
<text x="91.8" y="79.4">CAM SLIDER</text>
<text x="93.7" y="100.8">ターミナル</text>
<text x="61.5" y="102.9">3</text>
<text x="93.6" y="105.3">TERMINAL</text>
<text x="61.3" y="128.9">4</text>
<text x="61.3" y="147.9">5</text>
<text x="61.3" y="163.4">6</text>
<text x="61.3" y="185.4">7</text>
<text x="61.3" y="214.4">8</text>
<text x="320.4" y="290.6">A3-SIZE</text>
</g>
<text font-size="3.4" x="335.5" y="290.6">503398</text>
<g font-size="3.2">
<text x="391.3" y="281.9">PSD</text>
<text x="400.1" y="281.9">001</text>
</g>
<g font-size="2.8">
<text x="297.2" y="268.6">CHK'D: GGA</text>
<text x="297.2" y="275.9">INITIAL REVISION:</text>
<text x="308.3" y="283.3">YOITO</text>
<text x="6.1" y="291">DOCUMENT STATUS</text>
<text x="37.4" y="291">P1</text>
<text x="45" y="291">RELEASE DATE</text>
<text x="70.1" y="291">2018/09/28</text>
<text x="88.7" y="291">10:32:15</text>
</g>
<g font-size="2.7">
<text x="297.2" y="264.9">DRWN: RMV02</text>
<text x="335.6" y="264.9">2018/09/11</text>
<text x="335.6" y="268.5">2018/09/28</text>
<text x="297.2" y="272.2">APPR:</text>
<text x="308.3" y="272.2">GGA</text>
<text x="335.6" y="272.2">2018/09/28</text>
<text x="297.2" y="279.6">DRWN: YGOTO</text>
<text x="337.1" y="279.6">2011/12/13</text>
<text x="297.2" y="283.3">APPR:</text>
<text x="337.1" y="283.3">2011/12/16</text>
</g>
<g font-size="2.6">
<text x="227" y="245.3">GENERAL TOLERANCES:</text>
<text x="228" y="247.7">(UNLESS SPECIFIED)</text>
<text x="264.2" y="255.2">0.2</text>
<text x="235.5" y="261.3">OVER</text>
<text x="264.2" y="262.8">0.25</text>
<text x="297.2" y="261.2">EC NO:</text>
<text x="308.3" y="261.2">604656</text>
<text x="370.8" y="261.4">MICRO SD CONN.</text>
<text x="235.5" y="268.9">OVER</text>
<text x="354.5" y="264.7">PUSH/PUSH &amp; NORMAL SUPER-SMALL TYPE</text>
<text x="264.2" y="270.4">0.3</text>
<text x="361.7" y="272.9">PRODUCT CUSTOMER DRAWING</text>
<text x="352.5" y="290.4">SEE CHART</text>
<text x="372.9" y="290.4">GENERAL MARKET</text>
<text x="403.3" y="290.4">3 OF 3</text>
</g>
<g font-size="2.5">
<text x="235.5" y="253.7">UNDER</text>
<text x="251" y="261.3">UNDER</text>
</g>
<g font-size="2.3">
<text x="297.1" y="248.1">CURRENT REV DESC: DRAWING</text>
<text x="297.1" y="251">CORRECTION</text>
</g>
<g font-size="2.1">
<text x="263" y="255.2">±</text>
<text x="263" y="262.8">±</text>
<text x="263" y="270.4">±</text>
<text x="264.7" y="278">±3°</text>
</g>
<g font-size="1.9">
<text x="271.2" y="244.9">THIS DRAWING CONTAINS INFORMATION THAT IS PROPRIETARY TO MOLEX ELECTRONIC TECHNOLOGIES, LLC AND SHOULD NOT BE USED WITHOUT WRITTEN PERMISSION</text>
<text x="272.1" y="255.6">GENERAL TOLERANCES</text>
<text x="271.2" y="262.1">ANGULAR TOL</text>
<text x="274.5" y="258">(UNLESS SPECIFIED)</text>
<text x="285.8" y="262.1">±</text>
<text x="290" y="262.1">1.0 °</text>
<text x="271.2" y="266.3">4 PLACES</text>
<text x="285.8" y="266.2">±</text>
<text x="290.6" y="266.2">0.2</text>
<text x="271.2" y="270.4">3 PLACES</text>
<text x="271.2" y="274.5">2 PLACES</text>
<text x="285.8" y="270.4">±</text>
<text x="285.8" y="274.5">±</text>
<text x="289.9" y="270.4">0.25</text>
<text x="290.5" y="274.5">0.3</text>
<text x="271.2" y="278.7">1 PLACE</text>
<text x="285.8" y="278.7">±</text>
<text x="290.5" y="278.7">0.2</text>
<text x="271.3" y="282.8">0 PLACES</text>
<text x="273" y="286.3">DRAFT WHERE APPLICABLE</text>
<text x="285.8" y="282.8">±</text>
<text x="290.5" y="282.8">0.2</text>
<text x="275.7" y="291.2">WITHIN DIMENSIONS</text>
<text x="278.1" y="288.8">MUST REMAIN</text>
</g>
<text font-size="1.7" x="407.2" y="276.2">REVISION</text>
<g font-size="1.5">
<text x="271.2" y="247.2">DIMENSION UNITS</text>
<text x="288.3" y="247.2">SCALE</text>
<text x="349.3" y="276.2">DOCUMENT NUMBER</text>
<text x="390.7" y="276.2">DOC TYPE</text>
<text x="399" y="276.2">DOC PART</text>
<text x="297.7" y="285.9">THIRD ANGLE PROJECTION</text>
<text x="323" y="285.9">DRAWING</text>
<text x="338.6" y="285.9">SERIES</text>
<text x="349.3" y="285.8">MATERIAL NUMBER</text>
<text x="371.4" y="285.9">CUSTOMER</text>
<text x="400.7" y="285.9">SHEET NUMBER</text>
</g>
<g font-size="1.1">
<text x="5.1" y="293.5">FORMAT: master-tb-prod-A3</text>
<text x="5.1" y="294.9">REVISION: H</text>
<text x="5.1" y="296.3">DATE: 2017/10/06</text>
</g>
</svg>
